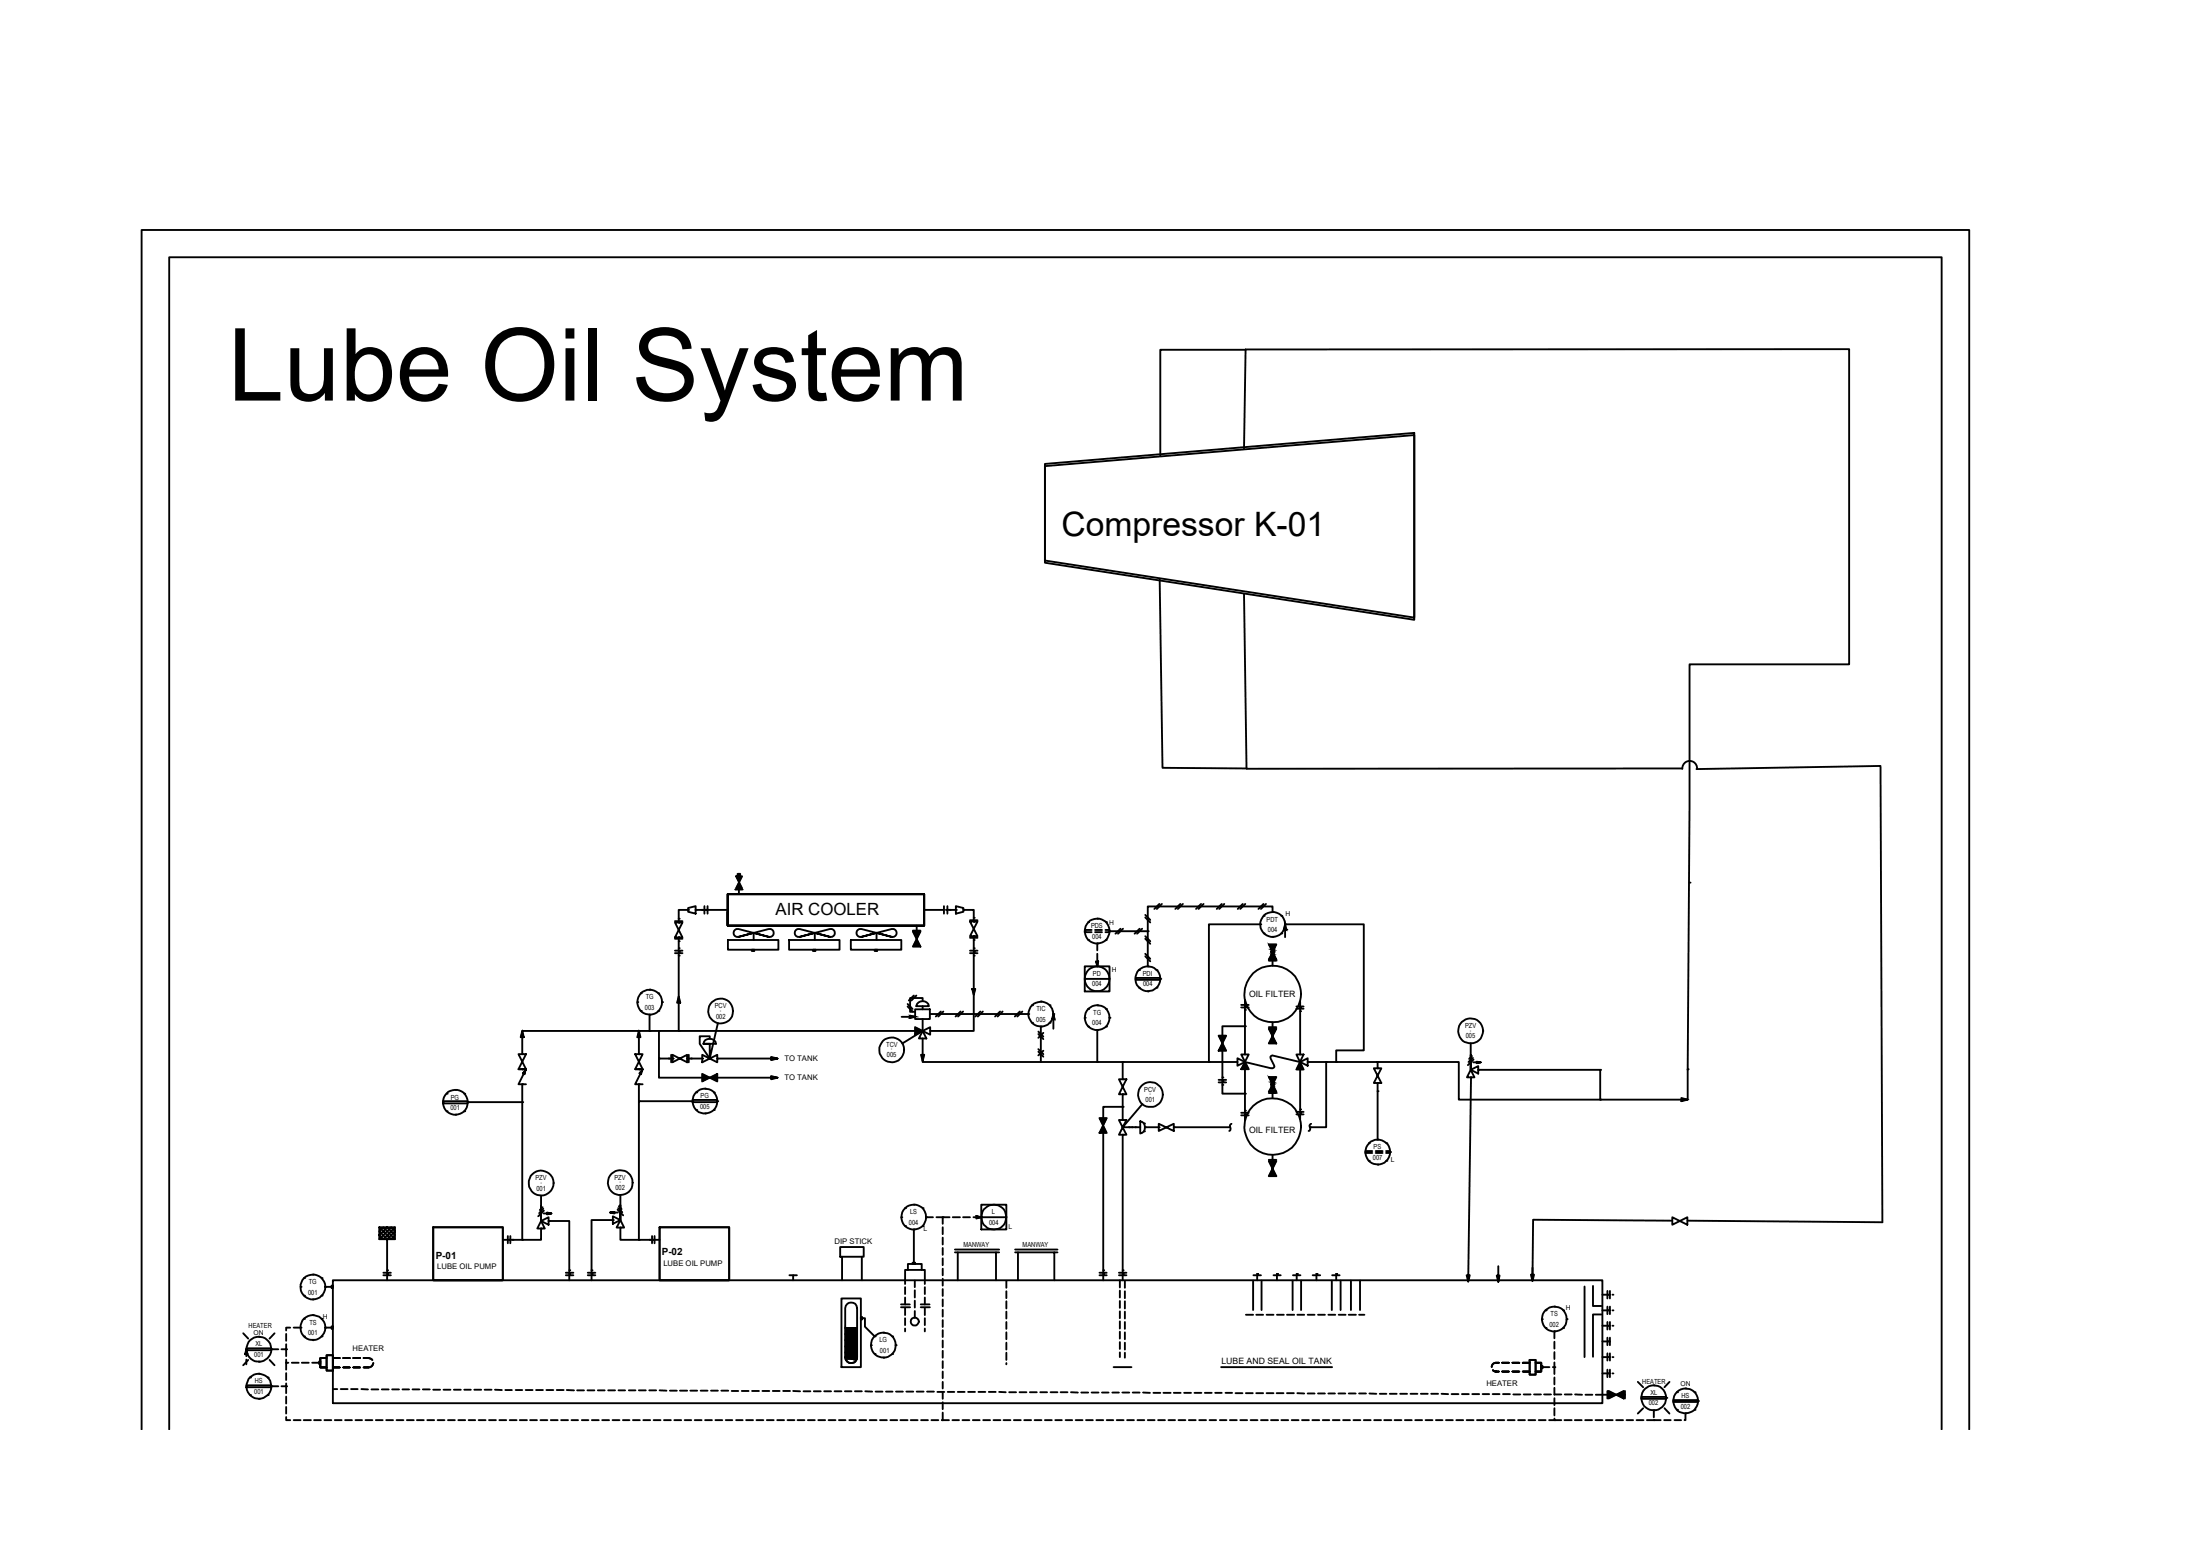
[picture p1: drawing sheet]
<svg xmlns="http://www.w3.org/2000/svg" width="297mm" height="210mm" viewBox="0 0 297 210" stroke-linecap="round" stroke-linejoin="round" font-family="sans-serif">
<!-- layer: PDF_Solid Fills -->
<g fill="#000" stroke="#000" stroke-width=".14">
<path d="M99.8 119.1l.4 .8h-.8zM99.4 118.3h.8l-.4 .8zM70.5 139.2l.2 .8h-.4zM86.3 139.2l.2 .8h-.5zM91.6 134.5l.2 .9h-.4zM123.6 138.7l1 .5-1 .5zM123.3 125.7h1l-.5 1.1zM123.8 126.8l.5 1h-1zM131.3 133.5h.4l-.2 .8zM171.6 128.1h.2zM171.6 128.8l.2 .1zM171.3 138.9h1l-.5 .9z"/>
<path d="M171.8 139.8l.5 1.1h-1zM171.9 128.2v.1zM171.9 128.1h.1zM171.9 128.9h.1zM94.8 145l1 .5-1 .5zM95.8 145.5l1-.5v1zM104.1 142.7l.9 .2-.9 .2zM104.1 145.3l.9 .2-.9 .2zM124.4 142.4h.4l-.2 .8zM148.4 150.9h1l-.4 1zM149 151.9l.4 1h-1zM164.5 139.8h1.1l-.6 1z"/>
<path d="M165 140.8l.6 1h-1.1zM168.1 143.4l.5 .9h-1zM171.6 146h.2zM171.6 146.7h.2zM171.7 146.1h.1zM171.3 156.7h1l-.5 1zM171.8 157.7l.5 1.1h-1zM171.9 146l.1 .1zM171.9 146.7v-.1zM171.9 146.7h.1zM175.5 143.4l.5 1h-1zM227 148.2l.9 .2-.9 .2z"/>
<path d="M114.7 183.4h1v.1zM217.2 187.8l1 .5-1 .5zM218.2 188.3l1-.5v1z"/>
<path d="M122.8 137.4l.8-.1h-.6zM122.8 137.1l.8 .2h-.6z"/>
<path d="M142.2 136.9v.5l.2 .2zM142.2 136.9v.5l-.1 .2z"/>
<path d="M171.8 128.1l.2 .1zM171.6 128.2h.4z"/>
<path d="M171.7 128.7l.3 .1zM171.7 128.7l.3 .1h-.4z"/>
<path d="M171.6 128.2h.3h.1zM171.6 128.2h.3z"/>
<path d="M171.6 128.8h.4zM171.6 128.8l.3 .1z"/>
<path d="M171.6 128.9l.7 .6-.3-.6zM171.6 128.9l.7 .6h-1z"/>
<path d="M171.3 127.5l.7 .6 .3-.6zM171.3 127.5l.7 .6h-.4z"/>
<path d="M173.5 124.8v.5l.2 .2zM173.5 124.8v.5l-.2 .2z"/>
<path d="M171.8 146l.2 .1zM171.6 146.1h.4z"/>
<path d="M171.7 146.7h.3zM171.7 146.7h.3z"/>
<path d="M171.6 146.1h.3h.1zM171.6 146.1h.3h-.2z"/>
<path d="M171.6 146.7h.4zM171.6 146.7h.3z"/>
<path d="M171.6 146.7l.7 .7-.3-.7zM171.6 146.7l.7 .7h-1z"/>
<path d="M171.3 145.4l.7 .6 .3-.6zM171.3 145.4l.7 .6h-.4z"/>
<path d="M114.1 179.3l1.6 3.9v-3.9zM114.1 179.3l1.6 3.9h-1.6z"/>
<path d="M114.7 183.4l.5 .1h.5zM115.2 183.5h.5l-.1 .1z"/>
<path d="M114.1 183.2l1.6 .2v-.2zM114.1 183.2l1.6 .2h-1z"/>
</g>
<g fill="#fff" stroke="#fff" stroke-width=".14">
<path d="M185.2 155.7h1.6l-1.6 1zM185.2 156.7h1.6v-1z"/>
<path d="M185.5 154.3h1l-1 1zM186.5 154.3l-1 1h1z"/>
<path d="M122.5 164.5h1.7l-1.7 1zM122.5 165.5h1.7v-1z"/>
<path d="M122.9 163h.9l-.9 1.1zM123.8 163l-.9 1.1h.9z"/>
<path d="M133.4 164.5h1.6l-1.6 1zM133.4 165.5h1.6v-1z"/>
<path d="M133.9 163h.6l-.6 1.1zM134.5 163l-.6 1.1h.6z"/>
<path d="M41.4 173.9h1.7l-1.7 1.1zM41.4 175h1.7v-1.1z"/>
<path d="M41.7 172.5h1l-1 1zM42.7 172.5l-1 1h1z"/>
<path d="M41.4 179.4h1.7l-1.7 1zM41.4 180.4h1.7v-1z"/>
<path d="M41.8 178h.9l-.9 1zM42.7 178l-.9 1h.9z"/>
<path d="M34.1 187.3h1.7l-1.7 1.1zM34.1 188.4h1.7v-1.1z"/>
<path d="M34.4 185.9h1.1l-1.1 1.1zM35.5 185.9l-1.1 1.1h1.1z"/>
<path d="M60.6 149h1.7l-1.7 1zM60.6 150h1.7v-1z"/>
<path d="M60.9 147.5h1.1l-1.1 1.1zM62 147.5l-1.1 1.1h1.1z"/>
<path d="M222.4 188.9h1.7l-1.7 1zM222.4 189.9h1.7v-1z"/>
<path d="M222.8 187.5h.9l-.9 1zM223.7 187.5l-.9 1h.9z"/>
<path d="M226.8 189.3h1.6l-1.6 1zM226.8 190.3h1.6v-1z"/>
<path d="M227.1 187.9h1l-1 1zM228.1 187.9l-1 1h1z"/>
<path d="M209 178.2h1.7l-1.7 1.1zM209 179.3h1.7v-1.1z"/>
<path d="M209.4 176.8h.9l-.9 1.1zM210.3 176.8l-.9 1.1h.9z"/>
<path d="M94.3 148.8h1.7l-1.7 1.1zM94.3 149.9h1.7v-1.1z"/>
<path d="M94.6 147.4h1.1l-1.1 1.1zM95.7 147.4l-1.1 1.1h1.1z"/>
<path d="M147.3 137.6h1.7l-1.7 1zM147.3 138.6h1.7v-1z"/>
<path d="M147.6 136.1h1.1l-1.1 1.1zM148.7 136.1l-1.1 1.1h1.1z"/>
<path d="M139.7 137h1.7l-1.7 1.1zM139.7 138.1h1.7v-1.1z"/>
<path d="M139.9 135.7h1.3l-1.3 1zM139.9 136.7h1.3v-1z"/>
<path d="M147.3 125.8h1.7l-1.7 1.1zM147.3 126.9h1.7v-1.1z"/>
<path d="M147.4 124.4h1.5l-1.5 1.1zM147.4 125.5h1.5v-1.1z"/>
<path d="M154.1 132.3h1.7l-1.7 1.1zM154.1 133.4h1.7v-1.1z"/>
<path d="M154.4 130.9h1.2l-1.2 1.1zM154.4 132h1.2v-1.1z"/>
<path d="M147.3 132.3h1.7l-1.7 1.1zM147.3 133.4h1.7v-1.1z"/>
<path d="M147.6 130.9h1.1l-1.1 1.1zM148.7 130.9l-1.1 1.1h1.1z"/>
<path d="M171 125h1.7l-1.7 1zM171 126h1.7v-1z"/>
<path d="M171.1 123.5h1.5l-1.5 1.1zM171.1 124.6h1.5v-1.1z"/>
<path d="M118.4 181.8h1.7l-1.7 1zM118.4 182.8h1.7v-1z"/>
<path d="M118.8 180.4h1l-1 1zM119.8 180.4l-1 1h1z"/>
<path d="M86.9 135.4h1.6l-1.6 1.1zM86.9 136.5h1.6v-1.1z"/>
<path d="M87.2 134h1.1l-1.1 1.1zM88.3 134l-1.1 1.1h1.1z"/>
<path d="M34.1 182.3h1.7l-1.7 1.1zM34.1 183.4h1.7v-1.1z"/>
<path d="M34.5 180.9h.9l-.9 1.1zM35.4 180.9l-.9 1.1h.9z"/>
<path d="M197.9 137.9h1.4l-1.4 1.1zM197.9 139h1.4v-1.1z"/>
<path d="M197.7 139.3h1.7l-1.7 1.1zM197.7 140.4h1.7v-1.1z"/>
<path d="M83 158.4h1.5l-1.5 1.1zM83 159.5h1.5v-1.1z"/>
<path d="M82.9 159.8h1.7l-1.7 1.1zM82.9 160.9h1.7v-1.1z"/>
<path d="M72.4 158.5h1.4l-1.4 1.1zM72.4 159.6h1.4v-1.1z"/>
<path d="M72.2 159.9h1.7l-1.7 1zM72.2 160.9h1.7v-1z"/>
<path d="M154.6 146.5h1.5l-1.5 1.1zM154.6 147.6h1.5v-1.1z"/>
<path d="M154.5 147.9h1.7l-1.7 1.1zM154.5 149h1.7v-1.1z"/>
<path d="M96.5 135.3h1.6l-1.6 1zM96.5 136.3h1.6v-1z"/>
<path d="M96.5 136.6h1.7l-1.7 1.1zM96.5 137.7h1.7v-1.1z"/>
<path d="M119.7 140.5h1.4l-1.4 1.1zM119.7 141.6h1.4v-1.1z"/>
<path d="M119.6 141.9h1.6l-1.6 1zM119.6 142.9h1.6v-1z"/>
</g>
<!-- layer: PDF_Geometry -->
<g fill="none" stroke="#000" stroke-width=".25">
<path d="M168.2 47.2l81.5-.1v42.6h-21.6v18.6l-.2 36.1M99.4 118.3h.8l-.8 1.6h.8zM99.6 118h.3v.3h-.3zM99.8 119.9h.1M99.8 118.3h.1M228.1 119.1h.1M70.5 139.2l.2 .8h-.4zM86 135.3h.1M86.3 139.2h.1M86.3 139.2l-.3 .8h.5l-.2-.8h2.7M86.5 136.5h.1M86.5 134.1h.1"/>
<path d="M87.7 133.6h.1M87.7 137h.1M87.7 139.2h.1M87.7 137v2.2M88.9 134.1h.1M88.9 136.5h.1M89 139.2h.1M89.4 135.3h.1M91.1 124.5h1l-1 2h1zM91.1 128.7h1M91.1 128.3h1M91.1 124.3h1"/>
<path d="M91.1 126.7h1M91.6 128.7v10.5h-2.6v3.7h1.6M91.6 124.5h.1M91.6 126.5h.1M91.6 124h.1M91.6 126.7v1.6M91.6 127.1h.1M91.6 128.5h.1M91.6 128h.1M91.6 129h.1M91.6 139.2h.1M91.6 134.5l.2 .9h-.4z"/>
<path d="M91.6 139.2h32M92.9 122.6l1-.3v1l-1-.2zM92.9 122.8h.1M92.9 122.8h-1.3v1.5M93.9 122.8h1.2M93.9 122.8h.1M94.8 122.8h.1M95.1 122.3v1M95.3 122.8h.1M95.5 122.8h2.7M95.5 122.3v1M96.9 138.1l-1.1 4.8v-2h-.8h1.7a.87 .87 0 0 0-.9-.7 .87 .87 0 0 0-.8 .7"/>
<path d="M98.2 120.7v4.2v-4.2h26.6v4.2v-4.2zM98.2 123v1.9h26.6h-26.6zM98.3 126.9h6.8v1.3h-6.8zM99.3 120.1h1M99.7 126.5a.55 .55 0 0 1-.7-.6 .55 .55 0 0 1 .7-.5l4.1 1.1-2-.6-2.1 .6 4.1-1.1a.55 .55 0 0 1 .7 .5 .55 .55 0 0 1-.7 .6M99.8 120.1v.6M101.5 128.2h.3v.2h-.3zM101.7 128.4h.1M101.8 125.9v1M106.5 126.9h6.9v1.3h-6.9zM108 126.5a.55 .55 0 0 1-.7-.6 .55 .55 0 0 1 .7-.5l4 1.1-2-.6-2 .6 4-1.1a.55 .55 0 0 1 .7 .5 .55 .55 0 0 1-.7 .6M109.8 128.2h.3v.2h-.3z"/>
<path d="M109.9 128.4h.1M110 125.9v1M114.9 126.9h6.8v1.3h-6.8zM116.3 126.5a.55 .55 0 0 1-.7-.6 .55 .55 0 0 1 .7-.5l4.1 1.1-2.1-.6-2 .6 4.1-1.1a.55 .55 0 0 1 .7 .5 .55 .55 0 0 1-.7 .6M118.1 128.2h.3v.2h-.3zM118.3 128.4h.1M118.3 125.9v1M121.7 137.3h1.9l-.8 .1 .2-.1M122.5 135.9l.7 .6M122.5 135.5l.7 .7M123 137.2h.5M123.1 137.3l-.3-.2 .8 .2"/>
<path d="M123.3 125.7l1 2.1h-1l1-2.1zM123.3 125.6h1M123.4 134.4l-.7 .7M123.6 138.7v1l2-1v1zM123.6 136.2h1.9v1.4h-1.9zM123.7 134.4l-.7 .7M123.8 125.7h.1M123.8 124.9v.7M123.8 135.5a.9 .9 0 0 1 .9-.3 .9 .9 0 0 1 .7 .6h-1.7zM124.6 139.2l.5 1h-1zM124.6 137.6v1.6l-2.8 1.7M124.6 135.1v-.4h-1.7v1.9h.7"/>
<path d="M124.6 135.8v.4M124.8 122.8h2.7M125.5 136.9h13.3M127 136.5l-.6 .7M127.4 136.5l-.7 .7M127.5 122.3v1M127.7 122.8h.1M127.9 122.8h1.2M127.9 122.3v1M128.3 122.8h.1M129.1 122.3l1 .3v.5l-1 .2zM129.1 122.8h.1"/>
<path d="M129.7 136.5l-.7 .7M130 136.5l-.6 .7M130.1 122.8h.1M130.1 122.8h1.4v1.4M131 124.4h1l-1 2h1zM131 124.2h1M131 126.6h1M131 128.7h1M131 128.3h1M131.3 133.5h.4l-.2 .8zM131.5 126.4h.1M131.5 124.4h.1"/>
<path d="M131.5 123.9h.1M131.5 126.6v1.7M131.5 126.9h.1M131.5 128.7v10.5h-5.9M131.5 128.5h.1M131.5 129h.1M131.5 128h.1M132.4 136.5l-.7 .7M132.7 136.5l-.7 .7M135 136.5l-.6 .7M135.4 136.5l-.7 .7M137.7 136.5l-.7 .7"/>
<path d="M138 136.5l-.6 .7M138.8 136.9h.1M139.3 138.1h.1M139.3 135.7h.1M140.2 139.6l.7 .7M140.2 139.2l.7 .7M140.5 135.2h.1M140.5 138.6h.1M140.5 138.6v4.8M140.9 139.4l-.7 .7M141.7 135.7h.1M141.7 138.1h.1"/>
<path d="M142.1 137.2h.2M142.2 136.9h.1M142.2 137.4l.2 .2-.2-.7v2M142.2 136.9l-.1 .7 .1-.3M146.5 137.4h.1M146.5 125.7h.1M146.5 132.1a1.67 1.67 0 0 0 2.4 1.5 1.67 1.67 0 0 0 .3-2.8 1.67 1.67 0 0 0-2.7 1v.3h3.3M146.5 130.4h3.3v3.4h-3.3zM146.5 125.5h.9M146.5 125.8h.9M146.9 138.6h.1M146.9 136.2h.1"/>
<path d="M146.9 126.9h.1M146.9 124.5h.1M147.9 125.5h.9M147.9 125.8h.9M148 129.8l.2 .1 .1-.1-.1 .6zM148 129.8l.2 .5v-.5M148.1 129.9l.1 .2v-.2M148.2 135.7h.1M148.2 139h.1M148.2 124h.1M148.2 127.4h.1M148.2 129.9v.5v-.3"/>
<path d="M148.2 127.4v.9M148.2 128.7v1M148.2 139v4.4M149.3 125.5h.5M149.3 125.8h.5M149.3 126.9h.1M149.3 136.2h.1M149.3 138.6h.1M149.3 124.5h.1M149.8 137.4h.1M149.8 125.7h.1M149.8 125.7h5.2"/>
<path d="M151.3 125.4l-.7 .6M151.6 125.4l-.7 .6M153.3 132.1h.1M153.3 132h3.4M153.3 132.3h3.4M153.8 133.3h.1M153.8 131h.1M153.9 125.4l-.7 .6M154.2 125.4l-.7 .6M154.6 123.8l.7 .7M154.6 123.5l.7 .7M154.6 126.7l.7 .7"/>
<path d="M154.6 126.4l.7 .7M154.6 129.1l.7 .7M154.6 128.7l.7 .7M155 130.4h.1M155 133.8h.1M155 125.7h.1M156.2 131h.1M156.2 133.3h.1M156.5 122l-.6 .7M156.7 132.1h.1M156.9 122l-.7 .7M159.4 122l-.7 .7"/>
<path d="M159.7 122l-.7 .7M162.2 122l-.7 .7M162.5 122l-.7 .7M164.5 139.8h1.1l-1.1 2h1.1zM165 122l-.7 .7M165.3 122l-.7 .7M167.6 135.7h1M167.6 136h1M167.8 122l-.7 .7M168.1 135.8h.1M168.1 136v6.3M168.1 136.3h.1"/>
<path d="M168.1 138.5h.1M168.1 138.5h-3.1v1.3M168.1 135v.7M168.1 122l-.6 .7M170.2 124.8h.1M170.2 124.8h-7v18.6h3.9M170.6 122l-.7 .7M170.6 126h.1M170.6 123.6h.1M170.9 122l-.6 .7M171.3 138.9l1 2h-1l1-2zM171.3 129.7h1"/>
<path d="M171.3 138.7h1M171.7 128.4h.2v.2h-.2l-.1-.1zM171.7 128.3l-.4-.8h1l-.4 .8M171.7 128.7l-.4 .8h1l-.4-.8M171.8 128.4l.1 .1-.1 .1zM171.8 129.5h.1M171.8 138.9h.1M171.8 123.1h.1M171.8 126.5h.1M171.8 123.1v-.7h-16.8v8M171.8 129.7v.7M171.8 138v.7"/>
<path d="M173 123.6h.1M173 126h.1M173.3 125.5h.1M173.5 124.8h.1M173.7 125.5l-.2-.7v1.7M173.7 125.5h.1M173.7 125.5l-.2-.2-.2 .2 .2-.7h10.6v17h-3.7v1.6h-3.8M175 135.9h1M175 136.2h1M175.5 136h.1M175.5 136.2v6.1M175.5 136.5h.1"/>
<path d="M175.5 135.2v.7M59.8 148.8h.1M59.8 148.6h3.3M59.8 148.9h3.3M60.3 150h.1M60.3 147.6h.1M61.5 147.1h.1M61.5 150.5h.1M62.7 147.6h.1M62.7 150h.1M63.1 148.8h.1M63.1 148.8h7.4"/>
<path d="M70 142.3l1 2h-1l1-2zM70 144.3h1l-.2 .7-.2-.1 .4-.6-1 2.1h1M70.5 144.3h.1M70.5 142.3h.1M70.5 146.4h.1M70.5 148.8h.1M70.5 142.3v-3.1h15.8v3.1M70.5 146.4v21M70.6 144.9l.3-.3-.1 .4v-.2zM85.8 142.3h1l-1 2h1zM85.8 144.3h1l-.2 .7-.3-.1 .5-.6-1 2.1h1M86.3 144.3h.1"/>
<path d="M86.3 142.3h.1M86.3 146.4h.1M86.3 148.6h.1M86.3 146.4v2.2M86.3 144.9l.3-.3v.4l-.1-.2zM89 142.9h.1M89 142.9v2.6h5.8M90.3 142.9h.1M90.6 142.4v1M90.8 142.4l2 1v-1l-2 1zM90.8 142.9h.1M92.8 142.9h.1"/>
<path d="M93 142.9h1.8M93 142.4v1M93.3 142.9h.1M93.5 148.6h.1M93.5 148.6h-7.2v18.8M93.5 148.5h3.3M93.5 148.8h3.3M94 149.8h.1M94 147.5h.1M94.8 142.4v1l2-1v1zM94.8 142.9h.1M94.8 145v1l2-1v1z"/>
<path d="M95.2 147h.1M95.2 150.3h.1M95.8 140.2v-.3h-1.3v1l1.3 2M96.4 147.5h.1M96.4 149.8h.1M96.8 148.6h.1M96.8 142.9h.1M96.8 142.9h8.2l-.9 .2v-.4l.9 .2M96.8 145.5h8.2l-.9 .2v-.4l.9 .2M124.4 142.4h.4l-.2 .8zM124.6 140.2v3.2h27M140.2 142l.7 .6"/>
<path d="M140.2 141.6l.7 .7M140.9 141.8l-.7 .7M148.2 143.4h.1M148.4 150.9h1l-1 2h1zM149 152.9v18.9M151.1 151.2l1 2h-1l1-2zM151.1 145.7l1 2h-1l1-2zM151.6 153.2h.1M151.6 151.2h.1M151.6 152.2h.1M151.6 153.2v18.6M151.6 147.7h.1"/>
<path d="M151.6 145.7h.1M151.6 143.4h.1M151.6 149.4h.1M151.6 147.7v1.7h-2.6v1.5M151.6 149.4v1.8M152.4 152.2h.1M152.8 152.2h.1M153.3 152.2h.1M154 151.4a.85 .85 0 0 1 .6 .8 .85 .85 0 0 1-.6 .8zM154.2 149l-2.6 3.2h2.4M154.5 151.7h.1M154.5 152.7h.1"/>
<path d="M154.6 152.2h.1M154.6 152.2h1.8M156.4 151.7l2.1 1v-1l-2.1 1zM156.4 152.2h.1M158.5 152.2h.1M158.5 152.2h7.6M163.2 143.4h.1M163.2 143.4h-11.6v2.3M164.5 145.8h1.1M164.5 146.1h1.1M165 141.8v4M165 145.9h.1"/>
<path d="M165 145.4h.1M165 146.1v1.5h3.1M165 146.4h.1M166.3 151.7a.56 .56 0 0 0-.2 .8l-.1 .2M167.6 142.3l1 2h-1l1-2zM167.6 150.6h1M167.6 150.2h1M168.1 150.4h.1M168.1 143.4l-1-.6v1.1l1-.5 3.5 .8M168.1 144.3v5.9M168.1 149.9h.1M168.1 147.6h.1"/>
<path d="M168.1 150.6v.6M171.3 156.7l1 2.1h-1l1-2.1zM171.3 156.6h1M171.3 147.5h1M171.6 146.4l.2-.2 .1 .1v.2h-.2zM171.7 146.1l-.4-.7h1l-.4 .7M171.7 146.6l-.4 .8h1l-.4-.8M171.8 156.7h.1M171.8 147.4h.1M171.8 147.5v.7M171.8 155.9v.7M172.1 146.3l-.2 .3-.3-.2"/>
<path d="M172.1 146.4l-.1-.2-.2-.1-.2 .1v.2M175 142.3h1l-1 2.1h1zM175 150.4h1M175 150.1h1M175.5 143.4l-3.7-.9-.3 .2 .6 1.3-.3 .2h-.2M175.5 150.2h.1M175.5 143.4l1.1-.6v1.1zM175.5 144.4v5.7M175.5 149.7h.1M175.5 150.4v.7M176.9 152.2h.1M177 151.7a.3 .3 0 0 0-.1 .5"/>
<path d="M179.1 143.4v8.8h-2.2v.3l-.2 .2M179.1 143.4h.1M180.4 143.4h.1M180.4 143.4h5.6v.8M184.3 155.5h.1M184.3 155.4h1M184.3 155.6h1M184.8 156.7h.1M184.8 154.3h.1M185.5 144.2l1 2h-1l1-2zM185.7 155.4h1M185.7 155.6h1"/>
<path d="M186 153.8h.1M186 157.2h.1M186 144.2h.1M186 146.2h.1M186 147.3h.1M186 146.2v7.6M186 143.4h.1M186 143.4h11v5h19.1M187.1 155.4h.6M187.1 155.6h.6M187.2 154.3h.1M187.2 156.7h.1"/>
<path d="M187.7 155.5h.1M198.6 145.4h.1M198.6 144.4l1-.5v1zM198.6 140.9v3.5l-.5 1h1l-.5-1v-2M198.6 145.4l-.4 27.6-.2-.9h.4l-.2 .9M198.7 142.6l-.3 .3M198.9 142.8l-.6 .6M198.9 143.4h1l-.5-.1v.2l.5-.1M199 143l-.8 .8M199.5 143.4h.1h-.1M199.6 144.4h.1M216.1 144.4h.1"/>
<path d="M216.1 148.4h.1M227 148.2l.9 .2-.9 .2zM227.9 144.3h.1M227.9 144.3v4.1h-11.8v-4h-16.5M32.8 180l.7 .7M37.1 180l-.7 .7M39.2 179.2h-.6v.4M39.7 179.2h.9M40.6 173.7h.1M40.6 179.2h.1M41 174.9h.1M41 172.5h.1"/>
<path d="M41 178h.1M42.2 172.1h.1M42.2 175.4h.1M42.2 177.5h.1M43.4 172.5h.1M43.4 174.9h.1M43.4 178h.1M43.9 173.7h.1M43.9 179.2h.1M43.9 173.7h.9M43.9 179.2h.9M44.8 179h.1v.4h-.1z"/>
<path d="M44.8 179.2h.1M44.8 173.5h.1v.4h-.1zM44.8 173.7h.1M44.9 172.8h171.5v16.6h-171.5zM51.2 165.7h2.1l-1.5 1.6-.6-.6 1.1-1 1 1-.5 .6-1.6-1.6v1.6M51.8 172.1h1M51.8 171.8h1M52.3 172h.1M52.3 171.5h.1M52.3 167.3l-1.1-1.1 .6-.5 1.5 1.6M52.3 172.1v.7M53.3 165.7v1.6h-2.1l1.6-1.6 .5 .5-1 1.1v4.5"/>
<path d="M58.5 165.7h9.4v7.1h-9.4zM67.9 167.4h.7M68.6 166.8v1M68.7 167.4h.1M68.9 166.8v1M69.2 167.4h.1M70.5 167.4h.1M73.1 165.8h.1M73.1 164.8l1-.5v1zM73.1 161.4v3.4l-.6 1h1.1l-.5-1v-2M73.1 165.8v1.6h-4.2M73.3 163l-.4 .3"/>
<path d="M73.3 163.2l-.5 .6M73.4 163.8h1.1l-.6-.1v.1v.1l.6-.1M73.4 163.4l-.7 .8M74 163.8h.1h-.1M74.1 164.8h.1M74.1 164.8h2.8v7M76.4 172.1h1M76.4 171.8h1M76.9 172h.1M76.9 171.5h.1M76.9 172.1v.7M79.4 172.1h1"/>
<path d="M79.4 171.8h1M79.9 172h.1M79.9 171.5h.1M79.9 172.1v.7M82.4 163.7l.6 .1-.1-.1 .1-.1-.6 .1h1M82.7 164.2l1.1 .5-1.1 .5zM82.7 164.7h.1M82.7 164.7h-2.8v7.1M82.8 163.7h-.1h.1M83.4 163.3l.7 .8M83.5 163.1l.5 .5M83.6 162.8l.3 .4"/>
<path d="M83.8 165.7h.1M83.8 161.3v3.4l.5 1h-1l.5-1v-2M83.8 165.7v1.7h4.2M86.3 167.4h.1M87.7 167.4h.1M88 166.8v1M88.2 167.4h.1M88.4 167.4h.7M88.4 166.8v1M89.1 165.7h9.4v7.1h-9.4zM106.6 172.1h1M107.1 172.1v.7"/>
<path d="M113.4 168.3h3.2v1.3h-3.2zM113.6 175.3h2.6v9.2h-2.6zM113.7 169.6v3.2M114.1 179.3h1.6v3.9a.81 .81 0 0 1-.8 .8 .81 .81 0 0 1-.8-.8zM114.4 176a.8 .8 0 0 1 .9-.1 .8 .8 0 0 1 .4 .7v2.7h-1.6v-2.7l.1-.4zM116.2 177.8h.2v.3h-.2zM116.4 169.6v3.2M116.4 177.9h.1M116.4 177.9h.4v1.2l1.3 1.3M119.3 179.9h.1M121.7 176.5h1.2M121.7 176.1h1.1"/>
<path d="M121.7 164.3h.1M122.2 172.9v-1.5h2.7v1.9M122.2 165.5h.1M122.2 163.1h.1M122.2 172.8v.5M122.2 173.8v.9M122.2 175.1v1M122.2 176.5v1M122.2 177.9v1M122.2 179.3v.4M122.6 171.4v-.8h1.8v.8M123.2 170.4h.4v.2h-.4z"/>
<path d="M123.4 170.4h.1M123.4 162.6h.1M123.4 166h.1M123.4 166v4.4M123.5 172.9v.9M123.5 174.2v.9M123.5 175.6v.9M123.5 177v.9M124.3 176.5h1.2M124.3 176.1h1.2M124.6 163.1h.1M124.6 165.5h.1"/>
<path d="M124.9 173.8v.9M124.9 175.1v1M124.9 176.5v1M124.9 177.9v1M124.9 179.3v.4M125 164.3h.1M125 164.3h1M126.4 164.3h1.8M127.3 164.3h.1M127.3 164.3v.9M127.3 165.7v.9M127.3 167.1v.9"/>
<path d="M127.3 168.5v.9M127.3 169.9v.9M127.3 171.3v.8M127.3 172.6v.9M127.3 174v.9M127.3 175.4v.9M127.3 176.8v.9M127.3 178.2v.9M127.3 179.5v1M128.6 164.3h1M128.9 169.1h5.6v3.7M128.9 168.7h6"/>
<path d="M129.3 169.1v3.7M130 164.3h1M131.4 164.3h1M131.8 164.1l.7 .2-.7 .2 .2-.2zM131.9 164.2l.4 .1-.4 .1M131.9 164.2l.3 .1-.3 .1M132 164.3h.5a1.68 1.68 0 0 0 2.3 1.5 1.68 1.68 0 0 0 .6-2.7 1.68 1.68 0 0 0-2.7 .4l-.2 .8h3.4M132.5 162.6h3.4v3.4h-3.4zM134.5 169.1h.4M135.9 172.9v.9M135.9 174.3v.9M135.9 175.7v.9"/>
<path d="M135.9 177.1v.9M135.9 178.4v1M135.9 179.8v1M137.1 169.1h5.3v3.7M137.1 168.7h5.7M137.4 169.1v3.7M142.4 169.1h.4M148.4 172.1h1M148.4 171.8h1M149 172h.1M149 171.5h.1M149 172.1v.7"/>
<path d="M151.1 172.1h1M151.1 171.8h1M151.2 172.8v1M151.2 174.2v.9M151.2 175.6v.9M151.2 177v.9M151.2 178.4v.9M151.2 179.8v.9M151.6 172h.1M151.6 171.5h.1M151.6 172.1v.7M151.9 172.9v.9"/>
<path d="M151.9 174.3v.9M151.9 175.7v.9M151.9 177.1v.9M151.9 178.4v1M151.9 179.8v1M168.2 177.5h1M169.2 172.9v3.9M169.2 172.1h1.1M169.6 177.5h.9M169.7 172h.1M169.7 172.1v.7M170.3 172.9v3.9"/>
<path d="M171 177.5h.9M171.9 172.1h1M172.4 172h.1M172.4 172.1v.7M172.4 177.5h.9M173.8 177.5h.9M174.5 172.9v3.9M174.6 172.1h1M175.1 172h.1M175.1 172.1v.7M175.2 177.5h.9M175.7 172.9v3.9"/>
<path d="M176.6 177.5h.9M177.2 172.1h1.1M177.7 172h.1M177.7 172.1v.7M178 177.5h.9M179.4 177.5h.9M179.8 172.9v3.9M179.9 172.1h1M180.4 172h.1M180.4 172.1v.7M180.7 177.5h1M181 172.9v3.9"/>
<path d="M182.1 177.5h1M182.4 172.9v3.9M183.5 177.5h.7M183.6 172.9v3.9M202.3 170.9v2.1l-.2-.8h.4l-.2 .8M206.9 171.1v1.8l-.2-.8h.4l-.2 .8M208.2 178.1h.1M208.7 179.3h.1M208.7 176.9h.1M209.9 176.4h.1M209.9 179.7h.1M209.9 179.7v1"/>
<path d="M211.1 176.9h.1M211.1 179.3h.1M211.5 178.1h.1M213.9 173.7v9.5M215.1 173.6v2.7M215.1 176.3h1.1M216.2 177.4h-1.1v5.7M216.4 174.8h.6M216.4 176.9h.6M216.4 179h.6M217 174.3v1M217 176.4v1"/>
<path d="M217 178.4v1.1M217.2 174.8h.1M217.2 176.9h.1M217.2 179h.1M217.4 174.3v1M217.4 176.4v1M217.4 178.4v1.1M217.7 174.8h.1M217.7 176.9h.1M217.7 179h.1M225.8 164.3l2 1v-1l-2 1zM33.2 182.8l.1-.5 .1 .5"/>
<path d="M33.2 182.7l.1-.2v.2M33.3 187.3a1.67 1.67 0 0 1 2.1-1.8 1.67 1.67 0 0 1 .8 2.6 1.67 1.67 0 0 1-2.7-.2l-.2-.6h3.3M33.3 187.1h.1M33.3 182.1h.1M33.3 182.1l.1 .7-.1-.2-.2 .2zM33.3 182.1v.5M33.3 187h3.3M33.3 182h3.3M33.3 182.3h3.3M33.3 182.1v1M33.3 183.5v.7M33.5 183.6l-.7 .7"/>
<path d="M33.8 188.3h.1M33.8 185.9h.1M35 185.4h.1M35 188.8h.1M35 183.8h.1M35 180.4h.1M36.1 185.9h.1M36.1 188.3h.1M36.4 183.6l.7 .7M36.6 187.1h.1M36.6 182.1h.1M36.6 182.1h1"/>
<path d="M36.6 187.1h1M38.6 182.1h.1M38.6 187.1h.1M38.6 184h.1M38.6 181.5v.6h-.6M38.6 186.7v.4h-.6M38.6 183.5v1.4M38.6 191.3v.4h.6M38.6 180.1v.9M38.6 182.1v1M38.6 185.3v1M38.6 187.1v1"/>
<path d="M38.6 188.5v1M38.6 189.9v.9M38.6 184h.3M39.4 184h.9M39.7 191.7h.9M40.8 184h.9M41 191.7h1M41 180.4h.1M42.1 184h1M42.2 180.9h.1M42.4 191.7h.9M43.1 183.8h.2v.3h-.2z"/>
<path d="M43.1 184h.1M43.3 183.3h.8h-.8v1.3h.8h-.8zM43.4 180.4h.1M43.8 191.7h.9M44.1 182.9h.8v2.1h-.8zM44.9 187.5h.6M45.2 191.7h.9M45.9 183.3h-1h1M45.9 184.6h-1h1M46 187.5h.9M46.6 191.7h.9M47.2 183.3h-.9h.9"/>
<path d="M47.2 184.6h-.9h.9M47.4 187.5h.9M48 191.7h.9M48.6 183.3h-.9h.9M48.6 184.6h-.9h.9M48.8 187.5l.9 .1M49.1 184.6h.7a.65 .65 0 0 0 .6-.6 .65 .65 0 0 1-.6 .6zM49.3 191.7h1M49.8 183.3h-.7h.7M49.8 183.3l.5 .3M50.2 187.6h.9M50.7 191.7h1"/>
<path d="M51.5 187.6h1M52.1 191.7h1M52.9 187.6h1M53.5 191.7h1M54.3 187.6h.9M54.9 191.7h1M55.7 187.6h.9M56.3 191.7h.9M57.1 187.6h.9M57.7 191.7h.9M58.5 187.6h.9M59.1 191.7h.9"/>
<path d="M59.9 187.6h.9M60.5 191.7h.9M61.3 187.6h.9M61.9 191.7h.9M62.7 187.6h.9M63.3 191.7h.9M64 187.6h1M64.6 191.7h1M65.4 187.6h1M66 191.7h1M66.8 187.6h1M67.4 191.7h1"/>
<path d="M68.2 187.6h.9M68.8 191.7h1M69.6 187.6h.9M70.2 191.7h.9M71 187.6h.9M71.6 191.7h.9M72.4 187.6h.9M73 191.7h.9M73.8 187.6h.9M74.4 191.7h.9M75.2 187.6h.9M75.8 191.7h.9"/>
<path d="M76.5 187.6l1 .1M77.2 191.7h.8M77.9 187.7h1M78.6 191.7h.8M79.3 187.7h.9M79.9 191.7h.9M80.7 187.7h.9M81.3 191.7h.9M82.1 187.7h.9M82.7 191.7h.9M83.5 187.7h.9M84.1 191.7h.9"/>
<path d="M84.9 187.7h.9M85.5 191.7h.9M86.3 187.7h.9M86.9 191.7h.9M87.7 187.7h.9M88.3 191.7h.9M89.1 187.7h.9M89.6 191.7h1M90.5 187.7h.9M91 191.7h1M91.8 187.7h1M92.4 191.7h.9"/>
<path d="M93.2 187.7h.9M93.8 191.7h.9M94.6 187.7h.9M95.2 191.7h.9M96 187.7h.9M96.6 191.7h.9M97.4 187.7h.9M98 191.7h.9M98.8 187.8h.9M99.4 191.7h.9M100.1 187.8h1M100.7 191.7h1"/>
<path d="M101.5 187.8h1M102.1 191.7h1M102.9 187.8h1M103.5 191.7h1M104.3 187.8h1M104.9 191.7h1M105.7 187.8h1M106.3 191.7h1M107.1 187.8h.9M107.7 191.7h.9M108.5 187.8h.9M109.1 191.7h.9"/>
<path d="M109.9 187.8h.9M110.5 191.7h.9M111.3 187.8h.9M111.9 191.7h.9M112.7 187.8h.9M113.3 191.7h.9M114.1 187.8h.9M114.1 183.2a.79 .79 0 0 0 .6 .8 .79 .79 0 0 0 .9-.4M114.1 180.1h1.6M114.1 180.9h1.6M114.1 181.8h1.6M114.1 182.6h1.6"/>
<path d="M114.2 183.4h1.5M114.7 191.7h.9M115.4 187.8h1M116 191.7h1M116.8 187.8h1M117.4 191.7h.9M117.6 181.6h.1M118.1 182.8h.1M118.1 180.4h.1M118.2 187.8h1M118.8 191.7h.9M119.3 183.3h.1"/>
<path d="M119.6 187.8h.9M120.2 191.7h.9M120.5 180.4h.1M120.5 182.8h.1M120.9 181.6h.1M121 187.8h.9M121.6 191.7h.9M122.4 187.8h.9M123 191.7h.9M123.8 187.8h.9M124.4 191.7h.9M125.2 187.8h.9"/>
<path d="M125.8 191.7h.9M126.6 187.9h.9M127.2 191.7h.9M127.2 191.7h.1M127.3 180.9v1M127.3 182.3v1M127.3 183.7v1M127.3 185.1v.9M127.3 186.5v.9M127.3 187.9v.9M127.3 189.3v.9M127.3 190.7v.9"/>
<path d="M128 187.9h.8M128.6 191.7h.9M129.3 187.9h.9M129.9 191.7h1M130.7 187.9h.9M131.3 191.7h1M132.1 187.9h.9M132.7 191.7h1M133.5 187.9h.9M134.1 191.7h1M134.9 187.9h.9M135.5 191.7h.9"/>
<path d="M135.9 181.2v1M135.9 182.6v1M135.9 184v.2M136.3 187.9h.9M136.9 191.7h.9M137.7 187.9h.9M138.3 191.7h.9M139.1 187.9h.9M139.7 191.7h.9M140.4 187.9h1M141.1 191.7h.9M141.8 187.9h1"/>
<path d="M142.5 191.7h.9M143.2 187.9h.9M143.9 191.7h.9M144.6 187.9l.9 .1M145.2 191.7h1M146 188h.9M146.6 191.7h1M147.4 188h.9M148 191.7h1M148.8 188h.9M149.4 191.7h.9M150.2 188h.9"/>
<path d="M150.4 184.5h2.4M150.8 191.7h.9M151.2 181.2v.9M151.2 182.6v.6M151.5 188h1M151.9 181.2v1M151.9 182.6v.7M152.2 191.7h.9M152.9 188h1M153.6 191.7h.9M154.3 188h1M155 191.7h.9"/>
<path d="M155.7 188h1M156.4 191.7h.9M157.1 188h1M157.8 191.7h.9M158.5 188h.9M159.1 191.7h.9M159.9 188h.9M160.5 191.7h.9M161.3 188h.9M161.9 191.7h.9M162.7 188h.9M163.3 191.7h.9"/>
<path d="M164.1 188h.9M164.7 191.7h.9M164.9 184.5h15M165.5 188h.9M166.1 191.7h.9M166.8 188.1h1M167.5 191.7h.9M168.2 188.1h.9M168.9 191.7h.9M169.6 188.1h.9M170.3 191.7h.9M171 188.1h.9"/>
<path d="M171.6 191.7h1M172.4 188.1h.9M173 191.7h.9M173.8 188.1h.9M174.4 191.7h.9M175.2 188.1h.9M175.8 191.7h.9M176.6 188.1h.9M177.2 191.7h.9M178 188.1h.9M178.6 191.7h.9M179.4 188.1h.8"/>
<path d="M179.9 191.7h1M180.7 188.1h.9M181.3 191.7h1M182.1 188.1h.9M182.7 191.7h1M183.5 188.1h.9M184.1 191.7h1M184.9 188.1h.9M185.5 191.7h1M186.3 188.1h.9M186.9 191.7h1M187.6 188.1h1"/>
<path d="M188.3 191.7h.9M189 188.1h1M189.7 191.7h.9M190.4 188.1h1M191.1 191.7h.9M191.8 188.1h1M192.5 191.7h.9M193.2 188.1h1M193.9 191.7h.9M194.6 188.1l.9 .1M195.2 191.7h1M196 188.2h.9"/>
<path d="M196.6 191.7h1M197.4 188.2h.9M198 191.7h1M198.8 188.2h.9M199.4 191.7h.9M200.2 188.2h.9M200.8 191.7h.9M201.5 188.2h1M201.6 185l.3 .1h.5h-.5zM202 184l-.4 .1-.2 .4M202 184h.4h-.4M202.2 191.7h.9"/>
<path d="M202.8 185.1h.9h-.9M202.8 184h.9h-.9M202.9 188.2h1M203.6 191.7h.9M204.2 185.1h.9h-.9M204.2 184h.9h-.9M204.3 188.2h1M205 191.7h.9M205.6 185.1h.9h-.9M205.6 184h.9h-.9M205.7 188.2h1M206.4 191.7h.9"/>
<path d="M206.5 183.6h.8v2h-.8zM207.1 188.2h1M207.3 184h.8v1.1h-.8h.8v-1.1zM207.8 191.7h.9M208.1 184.4h.2v.3h-.2zM208.3 184.5h.1M208.3 184.5h.9M208.5 188.2h.9M209.2 191.7h1.6M209.7 184.5h.2M209.9 191.7h.1M209.9 184.5h.1"/>
<path d="M209.9 183.9v1.6M209.9 188.2h.9M209.9 181.1v.9M209.9 182.5v.9M209.9 185.9v1M209.9 187.3v1M209.9 188.7v1M209.9 190.1v1M209.9 191.5v.2M211.2 191.7h1M211.3 188.2h.9M212.6 191.7h1"/>
<path d="M212.7 188.2l.9 .1M214 191.7h1M214.1 188.3h.9M215.4 191.7h1M215.5 188.3h1.5M216.4 181.1h.6M216.4 183.2h.6M216.4 185.4h.6M216.8 191.7h.9M217 180.6v1M217 182.7v1M217 184.9v1"/>
<path d="M217 187.8v1M217.2 181.1h.1M217.2 183.2h.1M217.2 185.4h.1M217.2 188.3h.1M217.2 187.8l2 1v-1l-2 1zM217.4 180.6v1M217.4 182.7v1M217.4 184.9v1M217.7 183.2h.1M217.7 185.4h.1M218.2 191.7h.9"/>
<path d="M219.2 188.3h.1M219.4 187.8v1M219.6 191.7h.9M221 191.7h.9M221.1 186.5l.8 .8M221.6 188.7h.1M221.6 188.6h3.3M221.6 188.8h3.3M221.9 190.1l-.8 .7M222.4 191.7h1.8M223.3 190.4h.1M223.3 187h.1"/>
<path d="M223.3 191.7h.1M223.3 190.4v.9M224.7 191.7h.9M224.7 190.1l.7 .7M225 188.7h.1M225.4 186.5l-.7 .8M225.9 189.1h.1M225.9 189h3.4M225.9 189.2h3.4M226.1 191.7h.9M226.4 190.3h.1M226.4 187.9h.1"/>
<path d="M227.6 187.4h.1M227.6 190.8h.1M227.6 190.9v.8h-.2M228.8 187.9h.1M228.8 190.3h.1M229.3 189.1h.1"/>
<circle cx="87.7" cy="135.3" r="1.69"/>
<circle cx="97.3" cy="136.5" r="1.66"/>
<circle cx="140.5" cy="136.9" r="1.69"/>
<circle cx="148.1" cy="125.7" r="1.69"/>
<circle cx="148.1" cy="137.4" r="1.66"/>
<circle cx="155" cy="132.1" r="1.68"/>
<circle cx="171.8" cy="128.5" r=".25"/>
<circle cx="171.8" cy="124.8" r="1.69"/>
<circle cx="171.8" cy="134.2" r="3.8"/>
<circle cx="198.6" cy="139.2" r="1.68"/>
<circle cx="61.5" cy="148.8" r="1.69"/>
<circle cx="73.1" cy="159.7" r="1.69"/>
<circle cx="83.8" cy="159.6" r="1.66"/>
<circle cx="95.2" cy="148.6" r="1.66"/>
<circle cx="120.4" cy="141.7" r="1.69"/>
<circle cx="155.3" cy="147.8" r="1.69"/>
<circle cx="171.8" cy="152.1" r="3.8"/>
<circle cx="171.8" cy="146.4" r=".1"/>
<circle cx="186" cy="155.5" r="1.69"/>
<circle cx="42.2" cy="173.7" r="1.69"/>
<circle cx="42.2" cy="179.2" r="1.69"/>
<circle cx="123.4" cy="164.3" r="1.68"/>
<circle cx="123.5" cy="178.4" r=".56"/>
<circle cx="209.9" cy="178.1" r="1.66"/>
<circle cx="35" cy="182.1" r="1.69"/>
<circle cx="119.3" cy="181.6" r="1.66"/>
<circle cx="223.3" cy="188.7" r="1.69"/>
<circle cx="227.6" cy="189.1" r="1.67"/>
</g>
<path d="M105.3 142.9h.6M105.3 145.4h.6M105.6 142.6v.7M105.6 145.1v.7M112.1 167.5h.7M112.4 167.2v.7" fill="none" stroke="#fff" stroke-width=".25"/>
<!-- layer: 0 -->
<path d="M168.2 47.2h-11.5v14.3M168.2 47.2l-.2 13.4M141.1 62.9l49.9-4.2v25l-49.9-7.7zM141.1 62.6l49.9-4.2v25l-49.9-7.7zM156.6 78.2l.4 25.4 11.3 .1M168 80.2l.3 23.6 58.8-.1M227.1 103.8a.99 .99 0 0 1 1-1.1 .99 .99 0 0 1 1 1.1M229.1 103.8l24.8-.4 .3 61.6-26.3-.2M225.7 164.8l-18.7-.2-.1 8.3M19.1 193v-162h246.8v162M22.8 193v-158.3h239.4v158.3" fill="none" stroke="#000" stroke-width=".25"/>
<text font-size="13.6" x="30.8" y="54.1">Lube Oil System</text>
<text font-size="4.5" x="143.3" y="72.4">Compressor K-01</text>
<text font-size="2.3" x="104.7" y="123.5">AIR COOLER</text>
<g font-size="1.3">
<text x="58.8" y="169.9">P-01</text>
<text x="89.4" y="169.5">P-02</text>
</g>
<g font-size="1.2">
<text x="168.6" y="134.6">OIL FILTER</text>
<text x="168.6" y="153">OIL FILTER</text>
<text x="164.9" y="184.1">LUBE AND SEAL OIL TANK</text>
</g>
<g font-size="1">
<text x="105.9" y="143.3">TO TANK</text>
<text x="105.9" y="145.8">TO TANK</text>
<text x="112.7" y="167.9">DIP STICK</text>
<text x="59" y="171.3">LUBE OIL PUMP</text>
<text x="89.6" y="171">LUBE OIL PUMP</text>
<text x="47.6" y="182.4">HEATER</text>
<text x="200.7" y="187.1">HEATER</text>
</g>
<g font-size=".9">
<text x="147.3" y="125.3">PDS</text>
<text x="149.8" y="124.9">H</text>
<text x="171" y="124.4">PDT</text>
<text x="171.2" y="125.8">004</text>
<text x="173.6" y="123.7">H</text>
<text x="147.5" y="126.7">004</text>
<text x="147.6" y="131.8">PD</text>
<text x="150.1" y="131.2">H</text>
<text x="154.3" y="131.8">PDI</text>
<text x="87.1" y="136.3">003</text>
<text x="87.2" y="134.9">TG</text>
<text x="96.5" y="136.1">PCV</text>
<text x="96.7" y="137.5">002</text>
<text x="139.9" y="137.9">005</text>
<text x="139.9" y="136.5">TIC</text>
<text x="147.5" y="133.2">004</text>
<text x="147.6" y="137">TG</text>
<text x="154.3" y="133.2">004</text>
<text x="119.7" y="141.4">TCV</text>
<text x="119.7" y="142.7">005</text>
<text x="147.5" y="138.4">004</text>
<text x="197.8" y="138.8">PZV</text>
<text x="197.9" y="140.2">005</text>
<text x="60.8" y="149.8">001</text>
<text x="60.9" y="148.4">PG</text>
<text x="94.5" y="149.7">005</text>
<text x="94.6" y="148.3">PG</text>
<text x="154.5" y="147.4">PCV</text>
<text x="154.7" y="148.8">001</text>
<text x="185.4" y="155.1">PS</text>
<text x="72.3" y="159.3">PZV</text>
<text x="72.4" y="160.7">001</text>
<text x="83" y="159.3">PZV</text>
<text x="83.1" y="160.7">002</text>
<text x="185.4" y="156.5">007</text>
<text x="187.8" y="156.8">L</text>
<text x="122.7" y="165.3">004</text>
<text x="122.9" y="163.9">LS</text>
<text x="124.7" y="166.2">L</text>
<text x="133.5" y="165.3">004</text>
<text x="133.9" y="163.9">L</text>
<text x="136.2" y="165.8">L</text>
<text x="41.7" y="173.4">TG</text>
<text x="130.1" y="168.3">MANWAY</text>
<text x="138.1" y="168.3">MANWAY</text>
<text x="33.6" y="179.2">HEATER</text>
<text x="41.6" y="174.8">001</text>
<text x="41.8" y="178.8">TS</text>
<text x="43.6" y="178">H</text>
<text x="209.2" y="179.1">002</text>
<text x="209.4" y="177.7">TS</text>
<text x="211.4" y="176.8">H</text>
<text x="34.2" y="180.2">ON</text>
<text x="34.3" y="183.1">001</text>
<text x="34.5" y="181.8">XL</text>
<text x="41.6" y="180.2">001</text>
<text x="118.7" y="181.2">LG</text>
<text x="118.8" y="182.6">001</text>
<text x="34.3" y="188.1">001</text>
<text x="34.4" y="186.7">HS</text>
<text x="221.7" y="186.8">HEATER</text>
<text x="222.6" y="189.7">002</text>
<text x="222.8" y="188.3">XL</text>
<text x="226.9" y="187.1">ON</text>
<text x="226.9" y="190.1">002</text>
<text x="227" y="188.7">HS</text>
</g>
<g font-size=".4">
<text x="97.2" y="136.6">+</text>
<text x="120.3" y="141.8">+</text>
<text x="198.4" y="139.2">+</text>
<text x="155.2" y="147.8">+</text>
<text x="73" y="159.8">+</text>
<text x="83.6" y="159.7">+</text>
</g>
</svg>
